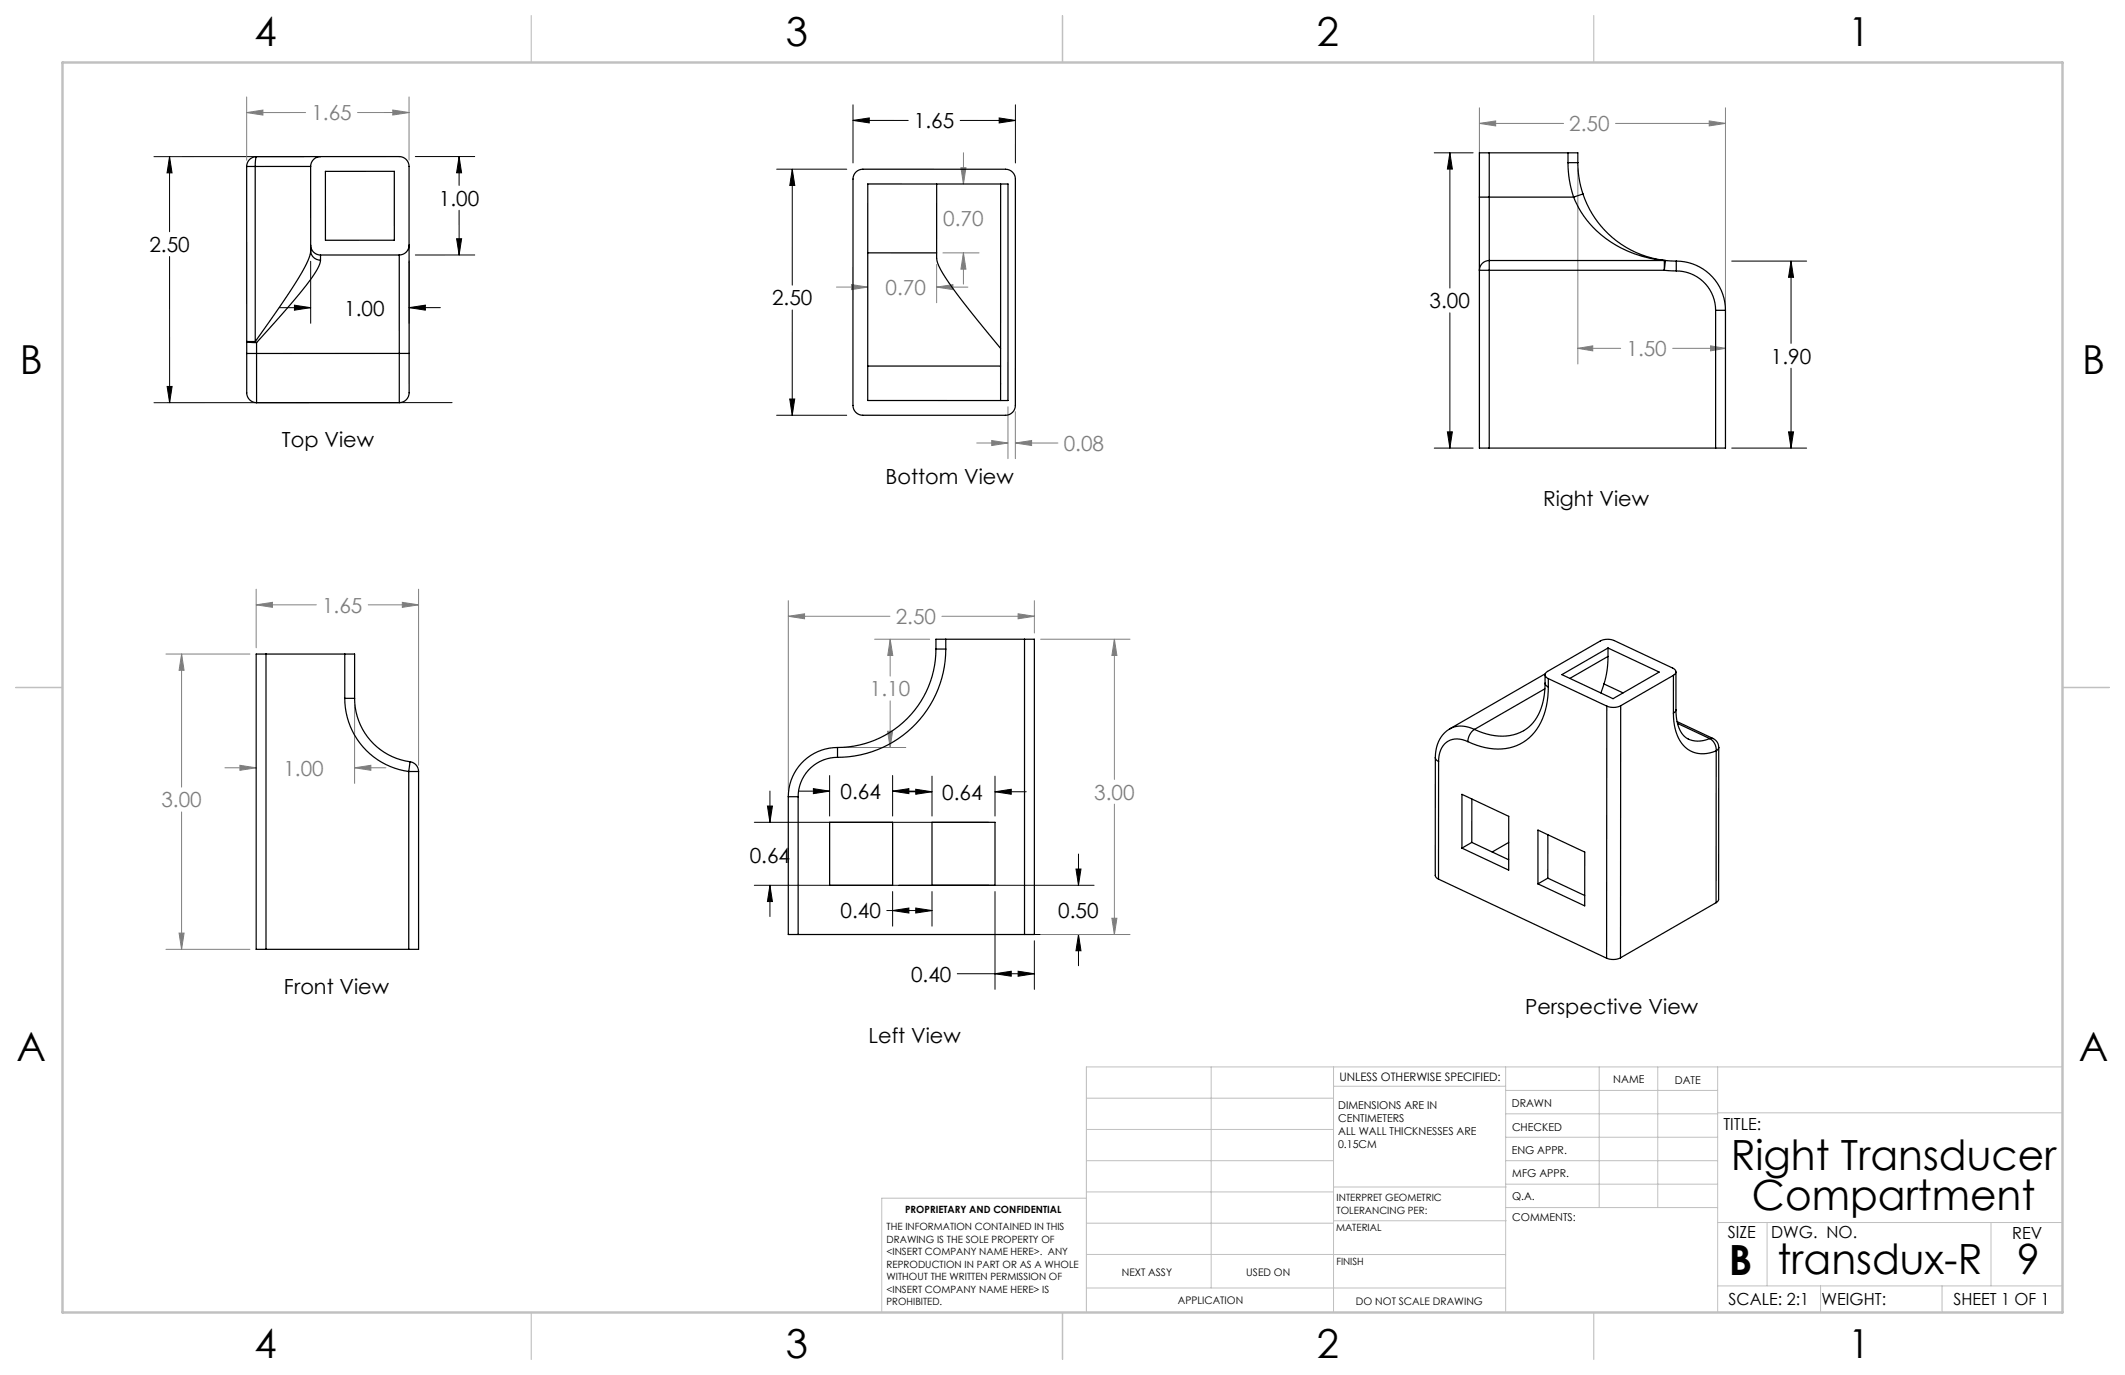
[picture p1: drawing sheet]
<svg xmlns="http://www.w3.org/2000/svg" width="432mm" height="279mm" viewBox="0 0 432 279" stroke-linecap="round" stroke-linejoin="round" font-family="sans-serif">
<g fill="none" stroke="#000" stroke-width=".2">
<path d="M34.5 31.8l.5 3.3h-1.1zM34.5 31.8v15.3M61.9 31.8h-30.6M93.3 31.8l.5 3.3h-1zM93.3 31.8v5.9M96.5 31.8h-12.1M157.8 34.4h14.3M161 34.4l.5 3.3h-1zM161 34.4v23.5M173.3 24.5l3.3-.5v1zM173.3 24.5h11.3M173.3 21.3v11.8"/>
<path d="M195.1 24.5h11.2M203 24l3.3 .5-3.3 .5zM206.3 21.3v11.8M291.4 31.1h7.9M294.6 31.1v27.4M294.6 31.1l.5 3.3h-1zM34.5 52.1v29.7M63.1 53.1v12.6M83.1 53.1v12.6M92.8 48.5h1l-.5 3.3zM93.3 42.7v9.1M96.5 51.8h-12.1"/>
<path d="M351.9 53.1h15.2M363.9 53.1l.5 3.3h-1zM363.9 53.1v16.7M34 78.5h1l-.5 3.3zM59.8 62l3.3 .5-3.3 .5zM63.1 62.5h-6.3M83.1 62.5l3.3-.5v1zM89.5 62.5h-6.4M161 63v21.4M294.6 63.6v27.5M363.9 74.8v16.3M91.9 81.8h-60.6"/>
<path d="M157.8 84.4h14.2M160.5 81.1h1l-.5 3.3zM291.4 91.1h7.9M294.1 87.8h1l-.5 3.3zM351.9 91.1h15.2M363.4 87.8h1l-.5 3.3zM168.6 157.6v8.2M181.4 157.6v8.2M189.4 157.7v8.1M202.2 157.7v8.1M153.3 179.9h69M153.3 167.1h47.6"/>
<path d="M155.9 163.8h1.1l-.5 3.3zM156.5 179.9l.5 3.3h-1.1zM156.5 160.7v6.4M156.5 179.9v6.3M162.2 160.8h6.4M165.3 160.3l3.3 .5-3.3 .5zM181.4 160.8l3.3-.5v1zM181.4 160.8h6.3M183 160.9h6.4M186.1 160.4l3.3 .5-3.3 .5zM202.2 160.9l3.3-.5v1zM202.2 160.9h6.3"/>
<path d="M218.6 176.6h1.1l-.6 3.3zM219.1 173.5v6.4M180.2 185h9.2M181.4 185l3.3-.5v1zM181.4 181.2v7M186.1 184.5l3.3 .5-3.3 .5zM189.4 181.2v7M194.5 197.9h15.7M202.2 197.9l3.3-.5v1zM202.2 181.2v19.8M206.9 197.4l3.3 .5-3.3 .5zM209.5 189.9h12.8"/>
<path d="M210.2 191.2v9.8M219.1 189.9l.6 3.3h-1.1zM219.1 189.9v6.3"/>
</g>
<g fill="none" stroke="#808080" stroke-width=".2">
<path d="M50.1 19.7v12.9M83.1 19.7v12.8M50.1 22.9l3.3-.5v1zM62.1 22.9h-12M79.8 22.4l3.3 .5-3.3 .5zM83.1 22.9h-10.4M195.3 34.1h1l-.5 3.3zM195.8 31v6.4M300.6 25.1l3.3-.5v1zM300.6 21.9v67.9M300.6 25.1h17.1M320.6 34.3v39.7"/>
<path d="M328.3 25.1h22.3M347.3 24.6l3.3 .5-3.3 .5zM350.6 21.9v67.9M170 58.3h6.3M173 57.8l3.3 .5-3.3 .5zM190.3 58.3l3.3-.5v1zM190.3 58.3h6.4M190.3 53.7v7.8M191.6 51.4h7.3M195.8 51.4l.5 3.3h-1zM195.8 51.4v6.3M320.6 70.8l3-.5v1z"/>
<path d="M320.6 70.8h8.7M339.9 70.8h10.7M347.6 70.3l3 .5-3 .5zM198.5 90h6.3M201.5 89.5l3.3 .5-3.3 .5zM204.8 82.7v10.5M206.3 90l3.3-.5v1zM206.3 90h8.7M206.3 83.7v9.5M52.1 119.7v11.9M85.1 119.7v35.8M33.7 132.9h17.1"/>
<path d="M36.9 132.9l.5 3.3h-1zM36.9 132.9v27M52.1 122.9l3.3-.5v1zM52.1 122.9h12.2M74.8 122.9h10.3M81.8 122.4l3.3 .5-3.3 .5zM160.2 125.2l3.3-.5v1zM160.2 122.1v38.5M160.2 125.2h20.6M177.7 129.9h11.2M180.9 129.9l.5 3.3h-1zM180.9 129.9v7.5"/>
<path d="M191.4 125.2h18.8M206.9 124.7l3.3 .5-3.3 .5zM210.2 122.1v6.5M211.5 129.9h18.1M226.4 129.9l.6 3.3h-1.1zM226.4 129.9v28.5M45.7 156h6.4M48.8 155.5l3.3 .5-3.3 .5zM72.1 156l3.3-.5v1zM72.1 143.2v16M72.1 156h6.3M171.5 151.9h12.6"/>
<path d="M180.4 148.6h1l-.5 3.3zM180.9 142.4v9.5M36.9 165v27.9M226.4 163.4v26.5M33.7 192.9h17.1M36.4 189.6h1l-.5 3.3zM211.5 189.9h18.1M225.9 186.6h1.1l-.6 3.3z"/>
</g>
<g fill="none" stroke="#c0c0c0" stroke-width=".2">
<path d="M246.1 216.8v44.9M271 216.8v49.9M305.9 216.8v49.9M325 216.8v28.6M336.9 216.8v28.6M349 216.8v49.9M419.1 216.8h-198.3v49.9M220.8 235.9h50.2M220.8 229.5h50.2M220.8 223.2h50.2M271 220.7h34.9M305.9 231.1h43.1"/>
<path d="M305.9 226.3h43.1M305.9 221.6h43.1M305.9 235.9h43.1M349 226.1h70.1M220.8 254.9h85.1M220.8 248.6h50.2M220.8 242.2h50.2M220.8 243.5h-41.6v23.2M271 248.1h35.1M271 241.2h35.1M305.9 240.6h43.1M306.1 245.4h42.9"/>
<path d="M349 248.4h70.1M359.1 248.4v12.9M404.6 248.4v12.9M220.8 261.7h85.1M349 261.3h70.1M369.9 261.3v5.4M394.6 261.3v5.4"/>
</g>
<path d="M107.9 3.2v9.5M215.9 3.2v9.5M323.8 3.2v9.5M3.2 139.7h9.5M419.1 139.7h9.5M107.9 266.7v9.5M215.9 266.7v9.5M323.8 266.7v9.5" fill="none" stroke="#c0c0c0" stroke-width=".25"/>
<path d="M12.7 12.7h406.4v254h-406.4z" fill="none" stroke="#c0c0c0" stroke-width=".5"/>
<path d="M83.1 62.5l3.3-.5v1zM59.8 62l3.3 .5-3.3 .5zM93.3 31.8l.5 3.3h-1zM92.8 48.5h1l-.5 3.3zM34 78.5h1l-.5 3.3zM34.5 31.8l.5 3.3h-1.1zM161 34.4l.5 3.3h-1zM160.5 81.1h1l-.5 3.3zM173.3 24.5l3.3-.5v1zM203 24l3.3 .5-3.3 .5zM294.1 87.8h1l-.5 3.3zM294.6 31.1l.5 3.3h-1zM363.9 53.1l.5 3.3h-1zM363.4 87.8h1l-.5 3.3zM186.1 160.4l3.3 .5-3.3 .5zM202.2 160.9l3.3-.5v1zM165.3 160.3l3.3 .5-3.3 .5zM181.4 160.8l3.3-.5v1zM218.6 176.6h1.1l-.6 3.3zM219.1 189.9l.6 3.3h-1.1zM202.2 197.9l3.3-.5v1zM206.9 197.4l3.3 .5-3.3 .5zM181.4 185l3.3-.5v1zM186.1 184.5l3.3 .5-3.3 .5zM155.9 163.8h1.1l-.5 3.3zM156.5 179.9l.5 3.3h-1.1z" fill="#000"/>
<path d="M50.1 22.9l3.3-.5v1zM79.8 22.4l3.3 .5-3.3 .5zM201.5 89.5l3.3 .5-3.3 .5zM206.3 90l3.3-.5v1zM195.8 51.4l.5 3.3h-1zM195.3 34.1h1l-.5 3.3zM173 57.8l3.3 .5-3.3 .5zM190.3 58.3l3.3-.5v1zM52.1 122.9l3.3-.5v1zM81.8 122.4l3.3 .5-3.3 .5zM48.8 155.5l3.3 .5-3.3 .5zM72.1 156l3.3-.5v1zM36.9 132.9l.5 3.3h-1zM36.4 189.6h1l-.5 3.3zM347.3 24.6l3.3 .5-3.3 .5zM300.6 25.1l3.3-.5v1zM320.6 70.8l3-.5v1zM347.6 70.3l3 .5-3 .5zM160.2 125.2l3.3-.5v1zM206.9 124.7l3.3 .5-3.3 .5zM226.4 129.9l.6 3.3h-1.1zM225.9 186.6h1.1l-.6 3.3zM180.9 129.9l.5 3.3h-1zM180.4 148.6h1l-.5 3.3z" fill="#808080"/>
<g fill="none" stroke="#000" stroke-width=".25">
<path d="M50.1 33.8v35.6M51.9 33.8h-1.8M51.9 33.8v35.6M52.1 31.8l-.2 .6v1.4M52.1 31.8a2 2 0 0 0-2 2M63.1 33.8h-11.2M63.1 33.8v16M65.1 31.8a2 2 0 0 0-2 2M65.1 31.8h16a2 2 0 0 1 2 2v16M65.1 31.8h-13M66.1 34.8h14v14h-14zM173.9 35l.7-.5 .7-.1h29a2 2 0 0 1 2 2v46a2 2 0 0 1-2 2h-29a2 2 0 0 1-2-2v-46l.2-.8z"/>
<path d="M176.3 37.4h28.5v44h-28.5zM190.3 37.4l.1 15.5a30.9 30.9 0 0 0 5.2 8.4l7.7 9.5M203.3 37.4v44M302.6 31.1h-2v9M302.6 31.1v9M302.6 31.1h16M318.6 33.1a22 22 0 0 0 1.2 7M318.6 33.1h2M318.6 31.1h2v2M318.6 31.1v2M320.6 33.1a20 20 0 0 0 1.1 6.3M321.7 39.4l-1.9 .7"/>
<path d="M321.7 39.4a20 20 0 0 0 16.7 13.5M63.1 49.8a2 2 0 0 0 2 2M63.1 49.8v1.2M63.1 51a1.95 1.95 0 0 0 2 1.9M63.1 51a17.4 17.4 0 0 1-3.1 6.5l-8.1 11.9M65.1 51.8v1.1M65.1 52.9a9.8 9.8 0 0 1-2.2 4.2l-3.7 4.5-7.1 8M81.1 51.8v20M81.1 51.8h-16M83.1 49.8a2 2 0 0 1-2 2M83.1 49.8v22M176.3 51.4h14"/>
<path d="M300.6 54.9h2M300.6 54.9v36.2h2M300.6 40.1v14.8M300.6 40.1h2M302.6 52.9v2M302.6 40.1v12.8M302.6 52.9a1.99 1.99 0 0 0-2 2M302.6 54.9v36.2M302.6 54.9h35.6M302.6 52.9h35.6M302.6 40.1h17.2M319.8 40.1a21.2 21.2 0 0 0 16.9 12.6l1.5 .2"/>
<path d="M338.2 54.9l2.4 .2M338.2 52.9v2M338.4 52.9h-.2M338.4 52.9l-.2 2M338.4 52.9l2.2 .2M340.6 55.1a8 8 0 0 1 8 8M340.6 53.1a10 10 0 0 1 10 10M340.6 53.1v2M50.1 69.4l2 .2M50.1 69.4v2.4M50.1 71.8v7.5a2.12 2.12 0 0 0 2 2.5M51.9 69.4l.2 .2"/>
<path d="M51.9 69.4h-1.8M52.1 69.6v2.2M52.1 71.8h-2M52.1 71.8v10M81.1 71.8v10M81.1 71.8h-29M83.1 71.8h-2M83.1 71.8v7.5a2.12 2.12 0 0 1-2 2.5M176.3 74.4h27M348.6 63.1h2M348.6 63.1v28M350.6 63.1v28h-2"/>
<path d="M81.1 81.8h-29M302.6 91.1h46M54.1 132.9h-2v60h2M54.1 132.9v60M54.1 132.9h16M70.1 132.9h2v9M70.1 132.9v9M190.2 131.9a20 20 0 0 1-20 20M190.2 131.9h2M192.2 131.9a22 22 0 0 1-22 22M192.2 129.9h-2v2M192.2 129.9v2"/>
<path d="M192.2 129.9h16M208.2 129.9h2v60h-2M208.2 129.9v60M313.9 140l-14.3 8.2M314 138.8a11.3 11.3 0 0 1-3.8 9.3 9.6 9.6 0 0 1-8.9 .8l-1.7-.7M314 138.8l.2 .5 .4 .3M314 137.1v1.7M314 136.9l-19.4 11.2M314.6 139.6a13 13 0 0 1-4.5 10.8 11 11 0 0 1-10.9 .7l-.9-.4M314.6 137.9v1.7M314.6 137.9l11.9 5.6M317.4 137.1l9.3-5.4 10.4 4.9-9.3 5.4z"/>
<path d="M325.9 139l-.6 1.8M325.9 139l3.9 1.8M326.7 133.4a18.4 18.4 0 0 1-.8 5.6M326.7 133.4l-7.7 4.5M326.7 131.7v1.7M340 137.2a.76 .76 0 0 0 .5-.8 .76 .76 0 0 0-.6-.6l-11.9-5.6a3.4 3.4 0 0 0-2.8 0l-10.7 6.2a.76 .76 0 0 0-.5 .8 .76 .76 0 0 0 .6 .7M340 137.2l-10.7 6.2M340 137.2v7.7M340.6 136.5l-.1 7.7M70.1 141.9a15 15 0 0 0 13 14.9M70.1 141.9h2M72.1 141.9a13 13 0 0 0 11.2 12.9"/>
<path d="M83.1 156.8h2M83.1 156.8v36.1M83.3 154.8l-.2 2M83.3 154.8a2 2 0 0 1 1.8 2M85.1 156.8v36.1h-2M170.2 153.9a8 8 0 0 0-8 8M170.2 151.9v2M170.2 151.9a10 10 0 0 0-10 10M291.7 154l-.1 23.9 .2 .4 .5 .3M291.7 154l.2 .4 .4 .3M292.3 154.7v23.9M294.6 148.1a5.3 5.3 0 0 1 5 .1"/>
<path d="M294.6 148.1a6.4 6.4 0 0 0-2.9 5.9M298.3 150.7a3.8 3.8 0 0 0-6 3.4v.6M299.6 148.2a3.1 3.1 0 0 0-1.3 2.5M326.5 143.5v51.2M329.3 143.4a3.4 3.4 0 0 1-2.8 .1M329.3 143.4v51.2M340 144.9a8.7 8.7 0 0 0 3 7.4 5.9 5.9 0 0 0 5.7 .3M340.5 144.2a7.1 7.1 0 0 0 2.1 5.7 5 5 0 0 0 4.8 .2M340.5 144.2l-.1 .4-.4 .3M340.8 146.6l7.3 3.5M340.9 147l6.5 3.1M347.4 150.1a2.61 2.61 0 0 1 1.3 2.5"/>
<path d="M348.1 150.1a2 2 0 0 1 1.1 1.8M348.1 150.1h-.7M348.7 152.6v30.8M349.2 151.9v30.8l-.1 .4-.4 .3M349.2 151.9l-.1 .3-.4 .4M160.2 161.9h2M160.2 161.9v28h2M162.2 161.9v28M168.6 167.1h12.8v12.8h-12.8zM189.4 167.1h12.8v12.8h-12.8zM292.3 178.6l34.2 16.1M297.1 161.4l9.5 4.5v10.9l-9.5-4.5z"/>
<path d="M299.1 171.2l7.5 3.5M299.1 171.2l-2 1.1M299.1 162.4v8.8M306.6 171.2l-3.4 1.9M312.5 168.7l9.5 4.4v11l-9.5-4.5zM314.5 178.4l-2 1.2M314.5 178.4l7.5 3.6M314.5 169.6v8.8M54.1 192.9h29M162.2 189.9h46M329.3 194.6a3.4 3.4 0 0 1-2.8 .1M348.7 183.4l-19.4 11.2"/>
</g>
<g font-size="8.5">
<text x="351.7" y="237.7">Right Transducer</text>
<text x="356" y="245.8">Compartment</text>
<text x="351.3" y="259">B</text>
<text x="361.2" y="258.9">transdux-R</text>
<text x="409.9" y="258.9">9</text>
</g>
<g font-size="8.1">
<text x="51.7" y="9.3">4</text>
<text x="159.7" y="9.3">3</text>
<text x="267.6" y="9.3">2</text>
<text x="375.6" y="9.3">1</text>
<text x="4" y="76">B</text>
<text x="423.1" y="76">B</text>
<text x="3.3" y="215.7">A</text>
<text x="422.4" y="215.7">A</text>
<text x="51.7" y="276">4</text>
<text x="159.7" y="276">3</text>
<text x="267.6" y="276">2</text>
<text x="375.6" y="276">1</text>
</g>
<g font-size="4.2" fill="#808080">
<text x="63.3" y="24.5">1.65</text>
<text x="318.9" y="26.7">2.50</text>
<text x="191.7" y="45.8">0.70</text>
<text x="180" y="59.9">0.70</text>
<text x="330.5" y="72.4">1.50</text>
<text x="216.1" y="91.6">0.08</text>
<text x="65.4" y="124.5">1.65</text>
<text x="182" y="126.8">2.50</text>
<text x="176.8" y="141.5">1.10</text>
<text x="57.6" y="157.6">1.00</text>
<text x="32.8" y="164.1">3.00</text>
<text x="222.3" y="162.5">3.00</text>
</g>
<g font-size="4.2">
<text x="185.7" y="26.1">1.65</text>
<text x="89.2" y="41.8">1.00</text>
<text x="30.4" y="51.2">2.50</text>
<text x="69.9" y="64.1">1.00</text>
<text x="156.9" y="62.1">2.50</text>
<text x="290.5" y="62.7">3.00</text>
<text x="359.8" y="73.9">1.90</text>
<text x="57.3" y="90.8">Top View</text>
<text x="179.9" y="98.4">Bottom View</text>
<text x="313.5" y="102.9">Right View</text>
<text x="170.8" y="162.4">0.64</text>
<text x="191.5" y="162.5">0.64</text>
<text x="152.3" y="175.4">0.64</text>
<text x="170.8" y="186.6">0.40</text>
<text x="215" y="186.6">0.50</text>
<text x="57.7" y="202">Front View</text>
<text x="185.1" y="199.5">0.40</text>
<text x="309.9" y="206">Perspective View</text>
<text x="176.5" y="212">Left View</text>
</g>
<g font-size="3.4">
<text x="350.2" y="229.5">TITLE:</text>
<text x="351.1" y="251.6">SIZE</text>
<text x="359.9" y="251.6">DWG. NO.</text>
<text x="408.9" y="251.7">REV</text>
<text x="351.2" y="265.2">SCALE: 2:1</text>
<text x="370.1" y="265.3">WEIGHT:</text>
<text x="396.9" y="265.2">SHEET 1 OF 1</text>
</g>
<text font-size="2.4" x="272.2" y="219.7">UNLESS OTHERWISE SPECIFIED:</text>
<g font-size="2.2">
<text x="327.8" y="220.1">NAME</text>
<text x="340.3" y="220.2">DATE</text>
<text x="271.9" y="225.3">DIMENSIONS ARE IN</text>
<text x="271.9" y="227.9">CENTIMETERS</text>
<text x="307.2" y="224.9">DRAWN</text>
<text x="271.9" y="230.6">ALL WALL THICKNESSES ARE</text>
<text x="271.9" y="233.2">0.15CM</text>
<text x="307.3" y="229.8">CHECKED</text>
<text x="307.2" y="234.5">ENG APPR.</text>
<text x="307.3" y="239.2">MFG APPR.</text>
<text x="307.3" y="243.9">Q.A.</text>
<text x="307.3" y="248.1">COMMENTS:</text>
</g>
<g font-size="2.1">
<text x="227.9" y="259.2">NEXT ASSY</text>
<text x="253.3" y="259.2">USED ON</text>
<text x="239.3" y="265">APPLICATION</text>
<text x="275.5" y="265.1">DO NOT SCALE DRAWING</text>
</g>
<g font-size="2">
<text x="271.6" y="244.1">INTERPRET GEOMETRIC</text>
<text x="180.2" y="250">THE INFORMATION CONTAINED IN THIS</text>
<text x="183.9" y="246.4">PROPRIETARY AND CONFIDENTIAL</text>
<text x="271.5" y="250.2">MATERIAL</text>
<text x="271.6" y="246.6">TOLERANCING PER:</text>
<text x="180.2" y="252.5">DRAWING IS THE SOLE PROPERTY OF</text>
<text x="180.2" y="255.1">&lt;INSERT COMPANY NAME HERE&gt;. ANY</text>
<text x="180.2" y="257.6">REPRODUCTION IN PART OR AS A WHOLE</text>
<text x="271.5" y="257">FINISH</text>
<text x="180.2" y="260.1">WITHOUT THE WRITTEN PERMISSION OF</text>
<text x="180.2" y="262.6">&lt;INSERT COMPANY NAME HERE&gt; IS</text>
<text x="180.2" y="265.2">PROHIBITED.</text>
</g>
</svg>
